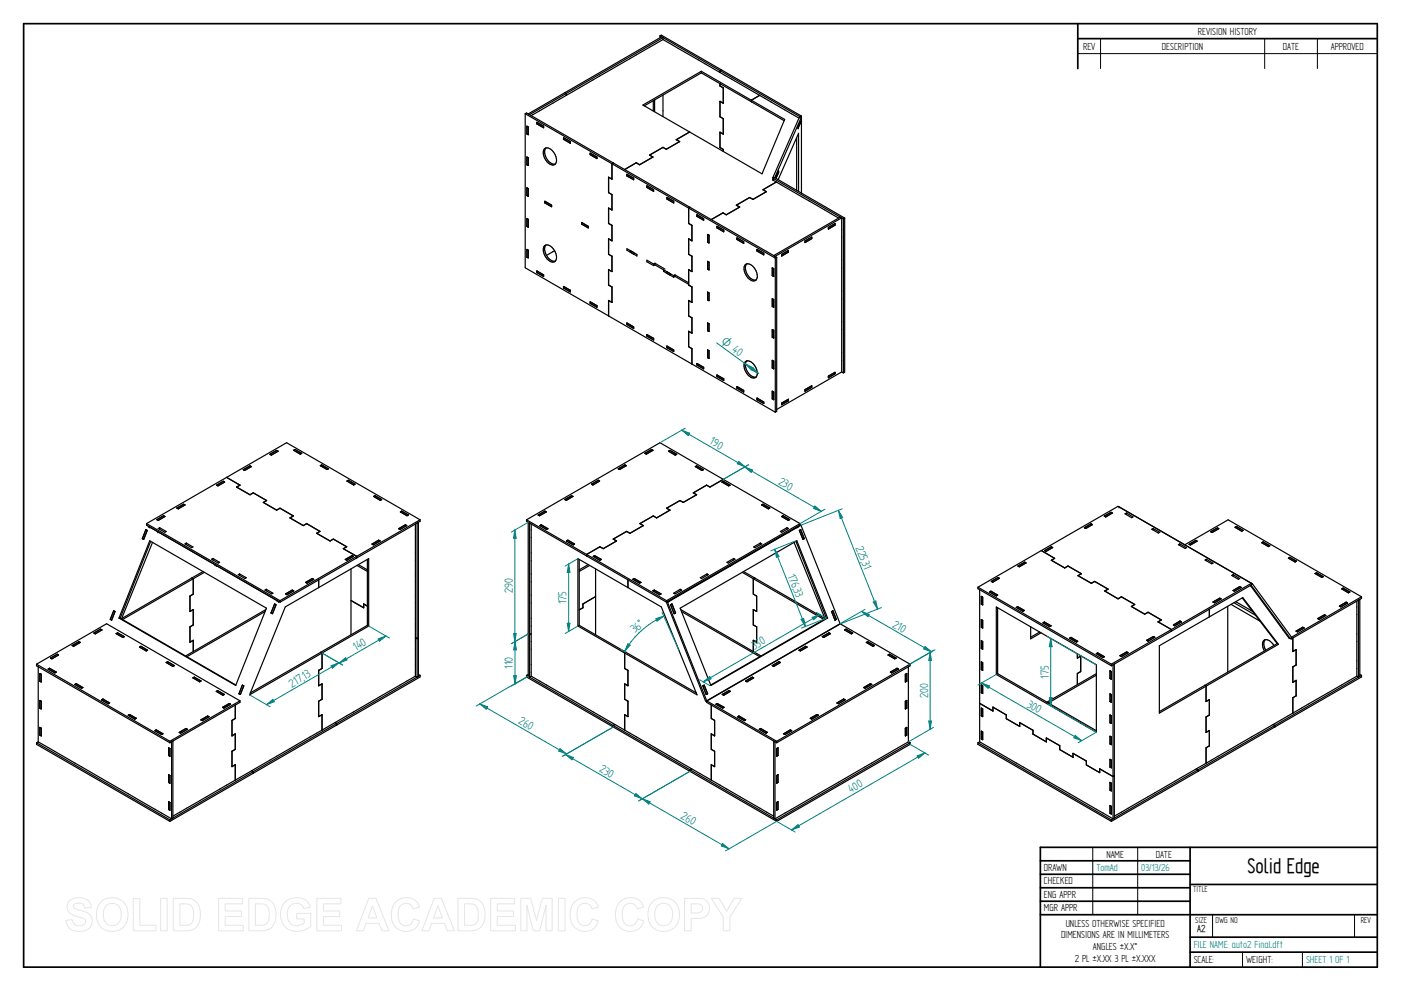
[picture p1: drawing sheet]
<svg xmlns="http://www.w3.org/2000/svg" width="594mm" height="420mm" viewBox="0 0 594 420" stroke-linecap="round" stroke-linejoin="round" font-family="sans-serif">
<g fill="none" stroke="#000" stroke-width=".72">
<path d="M10 10h574v400h-574zM457 10v19.1M457 16.4h127M504.6 359.2v50.8M584 359.2h-142.9v50.8M441.1 365h63.5M441.1 370.7h63.5M441.1 376.4h63.5M504.6 375h79.4M441.1 382.1h63.5M441.1 387.8h142.9M504.6 397.3h79.4"/>
<path d="M504.6 403.7h79.4"/>
</g>
<path d="M466.7 16.4v12.7M536.3 16.4v12.7M558.6 16.4v12.7M457 22.7h127M463.4 359.2v28.6M482.4 359.2v28.6M514.2 387.9v9.4M574.4 387.9v9.4M526.9 403.7v6.3M552.3 403.7v6.3" fill="none" stroke="#000" stroke-width=".42"/>
<g fill="none" stroke="#000" stroke-width=".51">
<path d="M279.9 15.2l.5-.3 59.4 34.3M279.9 15.2l59.4 34.3 .5-.3M279.9 15.2v.8M281.1 16v.8M281.1 16l-41 23.6M281.1 16l-.6-.4-40.9 23.7M281.1 16.8l41 23.6M281.1 16.8l-55.9 32.2M239.6 39.3l.5 .3M239.6 39.3l-15.6 9 .5 .3 15.6-9M240.1 39.6v.8M297.4 30.2v.7"/>
<path d="M297.4 30.9l35.1 20.3M297.4 30.9l-24.2 14M297.4 30.2l21.2 12.3M297.4 30.2l-24.8 14.3 50.5 29.2 9.6-23.1-14.1-8.1M305.3 35.5v.9l1.4 .9v6.5l-1.4-.8v6.5l1.4 .8v6.6l-1.4-.9v6.6l1.4 .8v.8M305.9 29.6l-.6 .3v.8M222.7 48.2l.6-.3 106 61.2M222.7 48.2l106.1 61.2M222.7 48.2v65.3l106.1 61.3M223.4 53.5l.6 .3v3.3l-.6-.3zM227.7 51.9l2.8 1.6v.6l-2.8-1.6zM239 58.4l2.8 1.6v.7l-2.8-1.6z"/>
<path d="M277 42.6v4.5M277.6 42.3v5.1M281.1 40.3v9.1M292.4 56l-5.6 3.2 1.4 .8-5.7 3.3-1.4-.8-5.6 3.2 1.4 .9-5.7 3.3-1.4-.9-4.9 2.9M318.6 42.5v.6M322.1 40.4l16.7 9.7M322.1 40.4l-3.5 2.1M337.8 58.3v22.4M339.4 51.4l-1 2.9 1-2.2v-.7l-1 2.3v.7l1-2.4M339.8 49.2v.4M339.8 49.6v32.3M339.8 49.6l-11.3 25.7"/>
<path d="M339.8 49.6l-.8-.1-11.3 25.8M223.4 66.6l.6 .3v3.2l-.6-.2zM223.4 79.6l.6 .4v3.2l-.6-.3zM231 63a3.2 3.2 0 0 1 4.1 2 3.7 3.7 0 0 1 .1 4.8 4.4 4.4 0 0 1-4.7-4v-2zM231.5 62.7a4.9 4.9 0 0 0 4 6.9M250.3 64.9l2.8 1.7v.6l-2.8-1.6zM260 69.1l-.5 .3v6.5l-1.4-.8v6.6l1.4 .8v6.5l-1.4-.8v6.5l1.4 .8v6.6l-1.4-.8v6.5l1.4 .8v6.5l-1.4-.8v6.6l1.4 .8v6.5l-1.4-.8v6.5M265.8 73.9l2.9 1.7v.6l-2.9-1.6zM274.3 78.8l2.8 1.6v.7l-2.8-1.6zM327.7 76.1v.2l1.5 .9M327.7 75.3l.7 .1M327.7 75.3v1"/>
<path d="M327.9 75.6l29.7 17.2M327.9 75.6v.9M328.5 75.3l29.7 17.2M328.5 75.3l-.6 .3M329.2 77.2l-5.7 3.2 1.4 .9-5.6 3.2-1.4-.8-5.7 3.3 1.4 .8-5.6 3.3-1.4-.8-5 2.8M329.2 77.2l26.4 15.3M330 76.2l8.6-19.7v24.7M330.2 72.5v.7l-1.1 2.2v-.7zM223.4 92.7l.6 .3v3.3l-.6-.3zM231 85.3l2.9 1.7v.6l-2.9-1.6zM246.6 94.3l2.8 1.7v.6l-2.8-1.6zM282.8 83.7l2.9 1.6v.7l-2.9-1.6z"/>
<path d="M292.6 87.9l-.6 .3v6.5l1.4 .8v6.6l-1.4-.8v6.5l1.4 .8v6.5l-1.4-.8v6.6l1.4 .8v6.5l-1.4-.8v6.5l1.4 .8v6.6l-1.4-.8v6.5l1.4 .8v6.5M295.5 91.1l2.9 1.6v.6l-2.9-1.6zM300.1 99.4l.5 .3v3.3l-.5-.3zM304 96l2.9 1.6v.7l-2.9-1.7zM351.3 96.4l2.8-1.6v.7l-2.8 1.6zM356.9 92.4v65.3M357.6 92.8v65.3M358.2 92.5v65.3l-.6 .3M358.2 92.5l-.6 .3M223.4 105.7l.6 .4v3.2l-.6-.3zM227.7 114.9l2.8 1.6v.7l-2.8-1.6zM231 104.1a3.9 3.9 0 0 1 4.7 3.5 2.11 2.11 0 0 1 .2 2.4 2.11 2.11 0 0 1-2.2 1 5.6 5.6 0 0 1-3-6.5z"/>
<path d="M231.5 103.9l-.6 1.5 .8 2.9M231.7 108.3l1.6 1.8 1.1 .6h1.1M235.2 106.3l-3.5 2M265.8 105.5l4.3 2.4v.6l-4.3-2.4zM267.2 106.3v.6M268.7 107.1v.6l.5-.3M277.1 112v.6M277.1 112l-2.8-1.7v.7l2.8 1.6M277.7 111.6v.7M277.7 111.6l-.6 .4M277.7 112.3l-.6 .3M277.7 112.3l3.7 2.1"/>
<path d="M277.7 111.6l4.3 2.5M281.4 114.4l2.8 1.6v.7M281.4 115.1l4.3 2.4M281.4 114.4v.7M282 114.7l-.6 .4M282.8 115.9v-.7l2.9 1.7M285.7 116.9v.6M286.2 116.5v.7M286.2 116.5l-.5 .4M286.2 117.2l-.5 .3M286.2 117.2l5.8 3.3M286.2 116.5l5.8 3.4"/>
<path d="M300.1 110.8l.5 .4v3.2l-.5-.3zM312.5 100.9l2.8 1.6v.7l-2.8-1.7zM316.1 112.1a3.2 3.2 0 0 1 4.1 2 3.7 3.7 0 0 1 .1 4.9 4.4 4.4 0 0 1-4.7-4v-2zM316.6 111.9a4.9 4.9 0 0 0 4 6.8M321 105.7l2.8 1.7v.6l-2.8-1.6zM327.5 113.6l.6 .3v3.3l-.6-.3zM328.1 108.4l28.3-16.4 .5 .4-28.3 16.3zM328.8 109.4v65.4M329.3 109.1v65.3l-.5 .4M329.3 109.1l-.5 .3M331.5 107.9l2.8-1.6v.6l-2.8 1.6zM341.4 102.2l2.8-1.7v.7l-2.8 1.6z"/>
<path d="M239 121.5l2.8 1.6v.6l-2.8-1.6zM250.3 128l2.8 1.6v.7l-2.8-1.7zM265.8 136.9l2.9 1.7v.6l-2.9-1.6zM300.1 123.9l.5 .3v3.3l-.5-.3zM300.1 136.9l.5 .4v3.2l-.5-.3zM327.5 126.7l.6 .3v3.3l-.6-.4zM327.5 139.7l.6 .3v3.3l-.6-.3zM274.3 141.9l2.8 1.6v.6l-2.8-1.6zM282.8 146.7l2.9 1.7v.6l-2.9-1.6zM295.5 154.1l2.9 1.6v.7l-2.9-1.7zM300.1 148.4l.5 .3v3.3l-.5-.4zM304 159l2.9 1.6v.7l-2.9-1.7z"/>
<path d="M316.1 153.3a3.2 3.2 0 0 1 4.1 2 3.7 3.7 0 0 1 .1 4.8 4.4 4.4 0 0 1-4.7-4v-1.9zM316.6 153a4.9 4.9 0 0 0 4 6.9M327.5 152.8l.6 .3v3.3l-.6-.4zM351.3 159.5l2.8-1.6v.6l-2.8 1.6zM356.9 157.7l.7 .4M356.9 157.7l-27.6 15.9M312.5 163.9l2.8 1.6v.7l-2.8-1.7zM321 168.8l2.8 1.6v.7l-2.8-1.6zM327.5 165.9l.6 .3v3.3l-.6-.4zM331.5 170.9l2.8-1.6v.6l-2.8 1.7zM341.4 165.2l2.8-1.6v.6l-2.8 1.7zM103.2 199.1l2.8-1.6 .5 .3-2.8 1.7z"/>
<path d="M114.5 192.6l2.8-1.6 .6 .3-2.8 1.7zM124.5 190.9l.6-.3 2.8 1.6-.6 .3zM135.8 197.4l.6-.3 2.8 1.7-.5 .3zM262.2 198.8l2.8-1.7 .6 .3-2.9 1.7zM273.5 192.2l2.8-1.6 .6 .3-2.8 1.6zM283.5 191.3l.6-.3 2.8 1.6-.6 .4zM294.8 197.8l.6-.3 2.8 1.6-.5 .4zM75 215.4l2.8-1.6 .6 .3-2.8 1.6zM91.9 205.7l2.8-1.7 .5 .4-2.8 1.6zM96.1 202.4l-34 19.6M96.1 202.4l25.4-14.7 56.6 32.7M96.1 202.4l5.7 3.3-1.5 .8 5.7 3.3 1.4-.8 5.7 3.2-1.4 .8 5.6 3.3 1.4-.8 5.7 3.2-1.4 .9 5.6 3.2 1.4-.8 5.7 3.3-1.4 .8 5.6 3.3 1.4-.8 5.7 3.2-1.4 .8 5.7 3.3"/>
<path d="M147.1 204l.6-.4 2.8 1.7-.5 .3zM158.4 210.5l.6-.3 2.8 1.6-.5 .3zM169.8 217l.5-.3 2.9 1.7-.6 .3zM228.2 218.4l2.8-1.7 .6 .3-2.8 1.7zM239.6 211.8l2.8-1.6 .5 .3-2.8 1.6zM250.9 205.3l2.8-1.7 .5 .4-2.8 1.6zM306.1 204.4l.6-.4 2.8 1.7-.5 .3zM306.7 203.2l-5.6 3.3-1.5-.8-5.6 3.3 1.4 .8-5.7 3.2-1.4-.8-5.6 3.3 1.4 .8-5.7 3.3-1.4-.9-5.7 3.3 1.5 .8-5.7 3.3-1.4-.8-5.7 3.3 1.4 .8-5.6 3.2-1.4-.8-5.7 3.3v.6M323 214.1l.5-.3 2.9 1.6-.6 .3zM331.5 219l.5-.3 2.9 1.6-.6 .3zM468.3 218.8l2.8-1.6 .6 .3-2.8 1.7zM474.5 214.9l56.6 32.6"/>
<path d="M477 217.8l.6-.3 2.8 1.7-.5 .3zM477.6 217.5v.7M60.4 228.4h.2M61.9 224.5l.5 .4-1.5 3.8-.5-.3zM62.1 224.7l-.3-.1 .6 .4-1.4 3.6-.6-.3M62.1 222l56.6 32.7M62.1 222v.7l56.6 32.6M63.5 229.3l49.5 28.6-13.1 32.7-49.4-28.6zM63.9 229.5l-12.9 32.6M64.7 230l-13.2 32.4M66.5 220.3l2.9-1.6 .5 .3-2.8 1.6zM67.1 224.1l.6-.4 2.8 1.6-.6 .4z"/>
<path d="M67.7 223.7v.7M78.4 230.6l.6-.3 2.8 1.6-.6 .3zM79 230.3v.6M89.7 237.1l.6-.3 2.8 1.6-.5 .4zM90.3 236.8v.6M146.4 237.2l2.9-1.6 .6 .3-2.9 1.6zM151.3 235.9v.7M151.3 235.9l-32.6 18.8M151.3 236.6l-32.6 18.7M151.4 239.7l4.4 2.6M152 239.4l3.8 2.2M155.8 237.2v27.9"/>
<path d="M157.8 230.7l2.8-1.7 .6 .4-2.9 1.6zM169.1 224.2l2.8-1.7 .6 .3-2.9 1.7zM176.1 222.2v64.5M176.9 221.8l.5-.4v65.4l-.5 .3zM178.1 220.4l-26.8 15.5M178.1 220.4v.6l-26.8 15.6M223.3 220.4v.6l59.4 34.3M223.3 220.4l56.6-32.7 59.4 34.3M223.3 220.4l59.4 34.3M224 221.4l.5 .4v65.3l-.5-.3zM225.2 222.2v64.5M228.9 222.8l.6-.3 2.8 1.7-.5 .3z"/>
<path d="M240.2 229.4l.6-.4 2.8 1.7-.5 .3zM245.1 236.9l35.3 20.4 15.2 37.3-50.5-29.2zM245.6 237.2v27.9M249.4 239.4l-3.8 2.2M250 239.7l-4.4 2.6M251.6 235.9l.5-.3 2.9 1.6-.6 .3zM308.3 238.4l2.8-1.6 .6 .3-2.9 1.7zM311.1 236.8v.6M319.6 231.9l2.8-1.6 .6 .3-2.8 1.6zM322.4 230.3v.6M330.9 225.3l2.8-1.6 .6 .4-2.8 1.6zM333.7 223.7v.7"/>
<path d="M336.7 230l13.2 32.4M337.5 229.5l12.9 32.6M339 224.9l.5-.4 1.5 3.9-.5 .3zM339.3 222l-56.6 32.7M339.3 222v.7l-56.6 32.6M339.3 224.7l.2-.1-.5 .4 1.4 3.6 .6-.3M339.6 222.7l-57 32.7M339.6 222.7l16.7 41.8-56.6 32.7M339.6 222.7l-56.5 32.7M340.8 228.4h.2M431.7 240l2.8-1.7 .6 .4-2.9 1.6zM441.6 233.4l5.6 3.3-1.4 .8 5.7 3.3 1.4-.8 5.6 3.2-1.4 .9 5.7 3.2 1.4-.8 5.7 3.3-1.4 .8 5.6 3.3 1.4-.9 5.7 3.3-1.4 .8 5.6 3.3 1.4-.8 5.7 3.2-1.4 .9 5.6 3.2"/>
<path d="M441.6 233.4l-26.9 15.6M441.6 233.4l32.5-18.7 56.5 32.6M443 233.4l2.8-1.6 .6 .4-2.8 1.6zM459.8 223.7l2.9-1.6 .5 .3-2.8 1.7zM488.4 224.4l.5-.3 2.9 1.6-.6 .3zM488.9 224.1v.6M499.7 230.9l.5-.3 2.9 1.6-.6 .3zM500.2 230.6v.6M502.4 231l18.4-10.6 56.5 32.6M504.2 230.8l2.9-1.7 .5 .3-2.8 1.7zM511 237.4l.5-.3 2.9 1.7-.6 .3zM511.5 237.1v.7"/>
<path d="M513.4 225.4l2.8-1.6 .6 .4-2.8 1.6zM523.7 223.6l.6-.4 2.8 1.7-.6 .3zM535 230.1l.6-.3 2.8 1.6-.5 .3zM546.3 236.6l.6-.3 2.8 1.6-.5 .4zM48.2 259l.6 .3-1.5 3.6-.5-.3zM81.4 245l.6 .4v6.5l-1.4 .8v6.5l1.4-.8v6.6l-1.4 .8v6.5l1.4-.8v4.7M81.4 245l-29.8 17.3M86.1 242.3l-4.7 2.7M86.6 242.7l-34.7 20M101 243.6l.6-.3 2.8 1.6-.5 .4zM101.6 243.3v.7M112.3 250.2l.6-.3 2.8 1.6-.5 .3z"/>
<path d="M112.4 259.3l-33.2 19.1M112.7 258.4l-34 19.7M112.9 249.9v.6M114.9 259.9h.3M116.4 256.2l.6 .3M116.4 256.2l-1.4 3.6 .6 .3M116.4 256.2h.3M116.5 256.1l.5 .3-1.5 3.8-.6-.3zM118.7 254.7v.6M121.1 251.8l2.8-1.6 .6 .3-2.8 1.6zM129.6 246.9l2.9-1.6 .5 .3-2.8 1.6zM135.1 245.9v3.2"/>
<path d="M148.8 254.6l5.4 3.1v-1.6l1.6 .9M148.8 241.2v27.9M252.6 241.2v27.9M252.6 252.9l-5.4 3.2v1.6l-1.6 .9M266.3 245.9v3.2M268.4 245.6l.5-.3 2.9 1.6-.6 .3zM276.9 250.5l.5-.3 2.9 1.6-.6 .3zM282.6 255.4l16.6 41.9 .5-.1M282.7 254.7v.6M283.1 255.4h-.5M283.1 255.4l16.6 41.8M284.3 256.4l.6-.3 1.5 3.7-.5 .4z"/>
<path d="M284.7 256.2h.3M284.9 256.1l1.6 3.8h-.3M285 256.2l-.6 .3M285.7 251.5l2.8-1.6 .5 .3-2.8 1.6zM288.4 257.9l49.5-28.6 13 32.7-49.5 28.6zM288.5 249.9v.6M288.7 258.4l34 19.7M289 259.3l33.1 19.1M297 244.9l2.8-1.6 .5 .3-2.8 1.7zM299.8 243.3v.7M314.7 242.7l34.8 20M315.3 242.3l34.5 20"/>
<path d="M320 245l-.6 .4v6.5l1.4 .8v6.5l-1.4-.8v6.6l1.4 .8v6.5l-1.4-.8v4.7M352.6 259.3l.6-.3 1.4 3.6-.5 .3zM414.7 249v.6l56.5 32.7M414.7 249l56.5 32.6M415.4 250v64.5M416.1 252.9l.6 .3v3.3l-.6-.3zM419.6 251l.6-.3 2.8 1.6-.5 .3zM420.4 246.5l2.8-1.6 .6 .3-2.9 1.6zM422.5 257.3l42.4 24.6v28.5l-42.4-24.4zM423 257.7v27.9M430.9 257.5l.6-.3 2.8 1.6-.5 .4zM512.8 258.3v3.2"/>
<path d="M514.4 255.2l2.8-1.6 .6 .3-2.8 1.7zM520.6 257v27.9M522 256.2l12.3 7.2M522.3 244l.6-.4 2.8 1.7-.6 .3zM522.9 250.4l2.8-1.7 .6 .3-2.9 1.7zM522.9 243.6v.7M523.2 255.5l9.1 5.3M524 255.1l7.1 4.1M526.7 253.5l14.9 19.4M530.2 248.2l1.8 2.4M530.5 248.1l.1 .1M530.6 248.2l16.6 22.6"/>
<path d="M530.6 247.3l-33.9 19.6M530.6 247.3v.7l-33.9 19.6M530.7 258.7l-.2 .1M531.1 247.5l-.5 .7M531.1 247.5l16.6 22.7-.5 .6M531.9 250.5l14.8 20.1M557.7 243.2l.5-.4 2.9 1.7-.6 .3zM568 257l2.8-1.7 .6 .4-2.8 1.6zM569 249.7l.5-.4 2.9 1.7-.6 .3zM575.3 254.8v31.9M576.1 254.4l.5-.3v32.7l-.5 .3zM577.3 253v.7l-29.7 17.1"/>
<path d="M577.3 253l-29.6 17.2M21.4 279l2.9-1.6 .5 .3-2.8 1.6zM30.6 273.7l2.8-1.6 .6 .3-2.8 1.6zM39.8 268.4l2.8-1.7 .6 .4-2.8 1.6zM49.3 268.6l.6-.3 2.8 1.6-.6 .4zM50.5 262l.5 .1M51 262.1l49 28.3M59.2 274.4l.6-.4 2.8 1.7-.6 .3zM136 276.6l.6 .3M136.6 276.9v6.5l-1.5 .8v6.5l1.5-.8v6.6l-1.5 .8v6.5l1.5-.8v6.5M155.8 265.1l-49.6 28.7M155.8 265.1l.5 .3"/>
<path d="M156.3 265.4l-19.7 11.5M156.3 265.4v-28.5l-35.3 20.4-15.2 37.3 30.8-17.7M176.1 270.3l.8 .5 .5-.4M225.2 268.7l-.7 .4-.5-.3M245.6 265.1l49.6 28.7M245.6 265.1l-.5 .3M265.4 276.6l-.5 .3v6.5l1.4 .8v6.5l-1.4-.8v6.6l1.4 .8v6.5l-1.4-.8v6.5M338.8 275.7l2.8-1.7 .6 .4-2.8 1.6zM348.7 269.9l2.8-1.6 .6 .3-2.8 1.7zM350.4 262.1l-49 28.3M350.9 262l-.5 .1M358.2 267.1l.6-.4 2.8 1.7-.6 .3z"/>
<path d="M367.4 272.4l.6-.3 2.8 1.6-.6 .3zM376.6 277.7l.5-.3 2.9 1.6-.6 .3zM416.1 262.7l.6 .3v3.3l-.6-.4zM416.1 271.7l.6 .3v3.3l-.6-.4zM437 265.8v5l4.4-2.5M440.9 268l-3.9 2.2M442.3 264.1l.5-.4 2.9 1.6-.6 .4zM453.6 270.6l.5-.3 2.9 1.6-.6 .3zM456.9 277.2v1.8l1.4-.8v6.5l-1.4 .8v4.8M464.9 277.1l.5-.3 2.9 1.6-.6 .4zM474.9 278l2.9-1.6 .5 .3-2.8 1.6zM486.2 271.5l2.9-1.6 .6 .3-2.9 1.6z"/>
<path d="M496.7 267.6l-25.5 14.7M496.7 266.9l-25.5 14.7M496.7 266.9v.7M497.6 265l2.8-1.7 .6 .4-2.9 1.6zM512.8 261.5l14.2-8.1 15.1 19.8M512.8 261.5l-21.2 12.3v28.5l19.8-11.4M536.4 271.2l-.4 1-.1 1.3 .8 2.2M540.2 273.7a3.2 3.2 0 0 0-4.4-2l-.4 .9v1.3l.7 2.1M541.6 272.9l-30.7 17.7M541.6 272.9l.5 .3M542.1 273.2l-30.7 17.7M546.5 270.4l.7 .4"/>
<path d="M547.3 270.7l.3 .1M547.6 270.3v.5M548.2 270.5v5.7l1.4-.8v6.5l-1.4 .8v6.6l1.4-.8v6.5l-1.4 .8v6.5M549.6 267.6l2.8-1.7 .6 .4-2.8 1.6zM558.8 262.3l2.8-1.7 .6 .3-2.8 1.7zM15.5 281.6l56.5 32.7M15.5 281.6l29.7-17.1 56.6 32.6M15.5 281.6v.7l56.5 32.6M16.2 282.7v31.8M16.9 285.5l.6 .4v3.2l-.6-.3zM16.9 297l.6 .3v3.3l-.6-.4zM20.4 283.7l.6-.4 2.8 1.6-.5 .4z"/>
<path d="M31.7 290.2l.6-.3 2.8 1.6-.5 .3zM43 296.7l.6-.3 2.9 1.6-.6 .4zM70.5 280.9l.6-.4 2.8 1.7-.6 .3zM81.8 287.4l.6-.3 2.8 1.6-.5 .4zM91.7 293.1l.6-.3 2.8 1.6-.6 .4zM94.4 299.9l2.8-1.6 .6 .3-2.9 1.6zM99.8 298.9v5.7l-1.4 .8v6.6l1.4-.8v6.5l-1.4 .8v6.5l1.4-.8v6.6M101.8 297.1l-29.8 17.2M101.8 297.1v.7l-29.8 17.1M102.8 290.5l.6 .3-1.5 3.6-.6-.3zM176.1 286.7l-39.5 22.8M176.1 286.7l.8 .4"/>
<path d="M177.4 286l.7 .3M178.1 286.3l-35.4 20.4M178.1 286.3v.7l-35.4 20.4M223.3 286.3l106 61.3M223.3 286.3v.7l106 61.2M224 286l-.7 .3M225.2 286.7l39.7 22.8M225.2 286.7l-.7 .4M298 290.8l.6-.3 1.5 3.6-.6 .3zM299.6 297.1v.7l29.7 17.1M299.6 297.1l29.7 17.2M301.6 298.9v5.7l1.4 .8v6.6l-1.4-.8v6.5l1.4 .8v6.5l-1.4-.8v6.6"/>
<path d="M303.6 298.6l.6-.3 2.8 1.6-.6 .3zM306.3 294.4l2.8-1.6 .6 .3-2.8 1.7zM316.2 288.7l2.8-1.6 .6 .3-2.8 1.7zM327.5 282.2l2.8-1.7 .6 .4-2.8 1.6zM354.9 298l2.9-1.6 .5 .3-2.8 1.7zM366.3 291.5l2.8-1.6 .5 .3-2.8 1.6zM377.6 284.9l2.8-1.6 .6 .4-2.9 1.6zM383.9 285.9l.6-.4v3.3l-.6 .3zM383.9 297.3l.6-.3v3.2l-.6 .4zM385.2 282.7v31.8M385.9 281.6v.7l-56.6 32.6M385.9 281.6l-29.7-17.1-56.6 32.6"/>
<path d="M385.9 281.6l-56.6 32.7M415.4 298.2l5.6 3.3v-1.7l5.7 3.3v1.6l5.7 3.3v-1.6l5.6 3.2v1.6l5.7 3.3v-1.6l5.7 3.2v1.7l5.6 3.3v-1.7l5.7 3.3v1.6M416.1 290.4l.6 .3v3.3l-.6-.3zM416.1 280.6l.6 .4v3.2l-.6-.3zM423 285.6l-.5 .4M423 285.6l41.9 24.2M464.9 285.6l-20.9 12.1 .5 .3 20.4-11.7M470.7 284.4l.5 .3v3.3l-.5-.3zM470.7 294.2l.5 .3v3.3l-.5-.4zM471.2 281.6v.7M472 281.9l.5-.4v65.3l-.5 .4zM510.9 290.6l.5 .3"/>
<path d="M510.9 290.6l-19.3 11.1M511.4 290.9v6.5l1.4-.8v6.5l-1.4 .9v6.5l1.4-.8v6.5l-1.4 .8v6.6M575.3 286.7l-27.1 15.6M575.3 286.7l.8 .4M576.6 286l.7 .3M577.3 286.3v.7l-36.8 21.2M577.3 286.3l-36.8 21.3M15.5 314.9v.7l56.5 32.6M15.5 314.9l56.5 32.7M16.2 314.5l56.6 32.7M16.2 314.5l-.7 .4M16.9 308.4l.6 .3v3.3l-.6-.3z"/>
<path d="M54.4 303.2l.5-.3 2.9 1.6-.6 .4zM65.7 309.8l.5-.3 2.9 1.6-.6 .3zM71.5 317l.5 .4v3.2l-.5-.3zM72 314.3v.6M72.8 314.5l.5-.3v32.6l-.5 .4zM76 310.5l2.9-1.6 .5 .3-2.8 1.7zM85.2 305.2l2.8-1.6 .6 .3-2.8 1.6zM136.6 309.5l-63.3 36.5M142.1 306.4l.6 .3M142.7 306.7v.7M142.7 306.7l-35.3 20.5M142.7 307.4l-70.7 40.8"/>
<path d="M260.8 307.2l-.8 .4v.6M264.9 309.5l63.2 36.5M312.8 303.9l.5-.3 2.9 1.6-.6 .3zM322 309.2l.5-.3 2.9 1.6-.6 .4zM328.1 314.2l.5 .3v32.7l-.5-.4zM329.3 314.3v.6M329.3 317.4l.6-.4v3.3l-.6 .3zM332.3 311.1l2.8-1.6 .6 .3-2.8 1.6zM343.6 304.5l2.8-1.6 .6 .3-2.8 1.7zM383.9 308.7l.6-.3v3.3l-.6 .3zM385.2 314.5l-56.6 32.7M385.2 314.5l.7 .4"/>
<path d="M385.9 314.9v.7l-56.6 32.6M385.9 314.9l-56.6 32.7M414.7 314.9l56.5 32.7M414.7 314.9v.7l56.5 32.6M415.4 314.5l-.7 .4M415.4 314.5l56.6 32.7M416.1 300.2l.6 .4v3.2l-.6-.3zM416.1 310l.6 .3v3.3l-.6-.3zM470.7 303.1l.5 .4v3.2l-.5-.2zM470.7 312.2l.5 .3v3.2l-.5-.3zM539.9 307.2l.6 .4M540.5 308.2l-32.5 18.8"/>
<path d="M540.5 307.6l-32.5 18.7M540.5 307.6v.6M548.2 302.3l-75.7 43.7M71.5 328.5l.5 .3v3.3l-.5-.4zM71.5 339.9l.5 .3v3.3l-.5-.3zM106.7 326.8l.7 .4M107.4 327.2v.6M107.4 327.2l-35.4 20.4M293.3 326l-.7 .3v.7M329.3 328.8l.6-.3v3.2l-.6 .4zM460.7 322.7v1.6l5.6 3.3v-1.6l5.7 3.2 .5-.3M470.7 331.7l.5 .4v3.2l-.5-.3z"/>
<path d="M470.7 321.9l.5 .4v3.2l-.5-.3zM507.3 326l.7 .3M508 326.3v.7M508 326.3l-36.8 21.3M508 327l-36.8 21.2M72 347.6v.6M329.3 340.2l.6-.3v3.3l-.6 .3zM329.3 347.6v.6M470.7 341.5l.5 .4v3.2l-.5-.3zM471.2 347.6v.6"/>
</g>
<g fill="#000">
<circle cx="338.4" cy="54.3" r=".25"/>
<circle cx="339.3" cy="49.5" r=".25"/>
<circle cx="339.4" cy="52" r=".25"/>
<circle cx="474.5" cy="214.9" r=".25"/>
<circle cx="62.9" cy="223.1" r=".25"/>
<circle cx="63.5" cy="223.4" r=".25"/>
<circle cx="66.9" cy="225.5" r=".25"/>
<circle cx="91.1" cy="239.4" r=".25"/>
<circle cx="91.7" cy="239.7" r=".25"/>
<circle cx="309.7" cy="239.7" r=".25"/>
<circle cx="310.3" cy="239.4" r=".25"/>
<circle cx="334.5" cy="225.5" r=".25"/>
<circle cx="337.9" cy="223.4" r=".25"/>
<circle cx="338.4" cy="223.1" r=".25"/>
<circle cx="117.6" cy="254.6" r=".25"/>
<circle cx="118.1" cy="255" r=".25"/>
<circle cx="283.3" cy="255" r=".25"/>
<circle cx="283.8" cy="254.6" r=".25"/>
</g>
<path d="M260 308.2l-21.7 12.6M269.6 336.4l2.8 2.3-3.4-1.3zM292.6 327l-21.8 12.6" fill="none" stroke="#008080" stroke-width=".42"/>
<path d="M269.6 336.4l2.8 2.3-3.4-1.3z" fill="#008080"/>
<path d="M239.8 319.9l3.4 1.2-.6 1.1z" fill="none" stroke="#008080" stroke-width=".42"/>
<path d="M239.8 319.9l3.4 1.2-.6 1.1z" fill="#008080"/>
<path d="M203.4 298.4l3.4 1.3-.6 1zM223.3 287l-21.4 12.3M239.8 319.9l32.6 18.8M260 308.2l-21.3 12.3" fill="none" stroke="#008080" stroke-width=".42"/>
<path d="M203.4 298.4l3.4 1.3-.6 1z" fill="#008080"/>
<path d="M237.5 317.4l2.7 2.3-3.3-1.3z" fill="none" stroke="#008080" stroke-width=".42"/>
<path d="M237.5 317.4l2.7 2.3-3.3-1.3z" fill="#008080"/>
<path d="M203.4 298.4l36.8 21.3M292.6 327l-21.7 12.6M306.4 357.6l2.8 2.3-3.3-1.3zM329.3 348.2l-21.7 12.6" fill="none" stroke="#008080" stroke-width=".42"/>
<path d="M306.4 357.6l2.8 2.3-3.3-1.3z" fill="#008080"/>
<path d="M272.4 338.7l3.3 1.2-.6 1z" fill="none" stroke="#008080" stroke-width=".42"/>
<path d="M272.4 338.7l3.3 1.2-.6 1z" fill="#008080"/>
<path d="M385.9 315.6l7.8 4.5M272.4 338.7l36.8 21.2M388.9 320.5l3.3-1.3-2.7 2.3zM329.3 348.2l7.9 4.6" fill="none" stroke="#008080" stroke-width=".42"/>
<path d="M388.9 320.5l3.3-1.3-2.7 2.3z" fill="#008080"/>
<path d="M335.7 351.9l2.7-2.3 .6 1z" fill="none" stroke="#008080" stroke-width=".42"/>
<path d="M335.7 351.9l2.7-2.3 .6 1z" fill="#008080"/>
<path d="M218.4 272l.6 3.5h-1.2zM224 268.8l-7.1 4.1M224 286.8l-7.1 4.1M392.2 319.2l-56.5 32.7" fill="none" stroke="#008080" stroke-width=".42"/>
<path d="M218.4 272l.6 3.5h-1.2z" fill="#008080"/>
<path d="M217.8 286.5h1.2l-.6 3.5z" fill="none" stroke="#008080" stroke-width=".42"/>
<path d="M217.8 286.5h1.2l-.6 3.5z" fill="#008080"/>
<path d="M218.3 224.7l.6 3.5h-1.1zM224 221.4l-7.2 4.2M218.4 272v18M224 268.8l-7.2 4.1" fill="none" stroke="#008080" stroke-width=".42"/>
<path d="M218.3 224.7l.6 3.5h-1.1z" fill="#008080"/>
<path d="M217.8 268.6h1.1l-.6 3.5z" fill="none" stroke="#008080" stroke-width=".42"/>
<path d="M217.8 268.6h1.1l-.6 3.5z" fill="#008080"/>
<path d="M290.6 181.5l-10.7 6.2M313.2 195.6l2.8 2.3-3.4-1.3zM317.5 197l-10.8 6.2M218.3 224.7v47.4" fill="none" stroke="#008080" stroke-width=".42"/>
<path d="M313.2 195.6l2.8 2.3-3.4-1.3z" fill="#008080"/>
<path d="M289.1 182.4l3.3 1.2-.6 1.1z" fill="none" stroke="#008080" stroke-width=".42"/>
<path d="M289.1 182.4l3.3 1.2-.6 1.1z" fill="#008080"/>
<path d="M289.1 182.4l26.9 15.5M317.3 197.1l-10.6 6.1M345.6 214.5l2.7 2.3-3.3-1.2zM349.8 215.9l-10.5 6.1" fill="none" stroke="#008080" stroke-width=".42"/>
<path d="M345.6 214.5l2.7 2.3-3.3-1.2z" fill="#008080"/>
<path d="M315.8 198l3.3 1.3-.6 1z" fill="none" stroke="#008080" stroke-width=".42"/>
<path d="M315.8 198l3.3 1.3-.6 1z" fill="#008080"/>
<path d="M315.8 198l32.5 18.8M366.8 258.4l-10.6 6.1M392.3 274.1l2.7 2.3-3.3-1.3zM396.5 275.5l-10.6 6.1" fill="none" stroke="#008080" stroke-width=".42"/>
<path d="M392.3 274.1l2.7 2.3-3.3-1.3z" fill="#008080"/>
<path d="M365.3 259.2l3.3 1.3-.6 1z" fill="none" stroke="#008080" stroke-width=".42"/>
<path d="M365.3 259.2l3.3 1.3-.6 1z" fill="#008080"/>
<path d="M241.1 239.1l.6 3.6h-1.2zM245.1 236.9l-5.5 3.1M365.3 259.2l29.7 17.2M245.1 265.4l-5.5 3.2" fill="none" stroke="#008080" stroke-width=".42"/>
<path d="M241.1 239.1l.6 3.6h-1.2z" fill="#008080"/>
<path d="M240.5 264.2h1.2l-.6 3.5z" fill="none" stroke="#008080" stroke-width=".42"/>
<path d="M240.5 264.2h1.2l-.6 3.5z" fill="#008080"/>
<path d="M241.1 239.1v28.6M328.5 232.9l1.8 3-1 .4zM337.4 229.3l-10.5 4.2M350.4 262.1l-10.5 4.2" fill="none" stroke="#008080" stroke-width=".42"/>
<path d="M328.5 232.9l1.8 3-1 .4z" fill="#008080"/>
<path d="M339.7 262.6l1.1-.4 .7 3.4z" fill="none" stroke="#008080" stroke-width=".42"/>
<path d="M339.7 262.6l1.1-.4 .7 3.4z" fill="#008080"/>
<path d="M355.5 216.4l1.8 3-1 .4zM357.1 215.7l-17.5 7M328.5 232.9l13 32.7M373.8 257.6l-17.5 6.9" fill="none" stroke="#008080" stroke-width=".42"/>
<path d="M355.5 216.4l1.8 3-1 .4z" fill="#008080"/>
<path d="M370.3 255.2l1.1-.4 .7 3.5z" fill="none" stroke="#008080" stroke-width=".42"/>
<path d="M370.3 255.2l1.1-.4 .7 3.5z" fill="#008080"/>
<path d="M355.5 216.4l16.6 41.9M280.7 259.6l7.3 16.3M263.3 275.3l2.1 1.3M278.1 262.3l3.4-1.1-2.9 2.2z" fill="none" stroke="#008080" stroke-width=".42"/>
<path d="M278.1 262.3l3.4-1.1-2.9 2.2z" fill="#008080"/>
<path d="M266.2 273l1 .6-2.4 2.6z" fill="none" stroke="#008080" stroke-width=".42"/>
<path d="M266.2 273l1 .6-2.4 2.6z" fill="#008080"/>
<path d="M346.2 259.6l4.2 2.5M281.5 261.2a36.1 36.1 0 0 0-16.7 15M296.7 288.2l4.2 2.5M298.2 289.1l2.7-2.2 .6 .9z" fill="none" stroke="#008080" stroke-width=".42"/>
<path d="M298.2 289.1l2.7-2.2 .6 .9z" fill="#008080"/>
<path d="M344.4 261.7l3.3-1.2-2.7 2.3z" fill="none" stroke="#008080" stroke-width=".42"/>
<path d="M344.4 261.7l3.3-1.2-2.7 2.3z" fill="#008080"/>
<path d="M136.6 276.9l8.6 5M347.7 260.5l-49.5 28.6M105.8 294.6l8.7 5M140.4 282.3l3.3-1.3-2.7 2.3z" fill="none" stroke="#008080" stroke-width=".42"/>
<path d="M140.4 282.3l3.3-1.3-2.7 2.3z" fill="#008080"/>
<path d="M113 298.7l2.7-2.2 .6 1z" fill="none" stroke="#008080" stroke-width=".42"/>
<path d="M113 298.7l2.7-2.2 .6 1z" fill="#008080"/>
<path d="M136.6 276.9l8.7 5.1M156.3 265.4l8.8 5.1M160.3 270.9l3.3-1.2-2.7 2.2zM143.7 281l-30.7 17.7" fill="none" stroke="#008080" stroke-width=".42"/>
<path d="M160.3 270.9l3.3-1.2-2.7 2.2z" fill="#008080"/>
<path d="M143.8 281.1l2.8-2.3 .5 1z" fill="none" stroke="#008080" stroke-width=".42"/>
<path d="M143.8 281.1l2.8-2.3 .5 1z" fill="#008080"/>
<path d="M303.9 145.4l17.8 13M319.2 155.8l2.5 2.6-3.2-1.6zM163.6 269.7l-19.8 11.4" fill="none" stroke="#008080" stroke-width=".42"/>
<path d="M319.2 155.8l2.5 2.6-3.2-1.6z" fill="#008080"/>
<path d="M316.1 154.3l3.1 1.5-.6 1z" fill="none" stroke="#008080" stroke-width=".42"/>
<path d="M316.1 154.3l3.1 1.5-.6 1z" fill="#008080"/>
<path d="M395.9 275.7l-10.7 6.2M393.8 305.7h1.2l-.6 3.5zM395.9 308.4l-10.7 6.1" fill="none" stroke="#008080" stroke-width=".42"/>
<path d="M393.8 305.7h1.2l-.6 3.5z" fill="#008080"/>
<path d="M394.4 276.6l.6 3.4h-1.2z" fill="none" stroke="#008080" stroke-width=".42"/>
<path d="M394.4 276.6l.6 3.4h-1.2z" fill="#008080"/>
<path d="M394.4 276.6v32.6M444 269.8l20.9 12.1M445.6 270.7l.5 3.5h-1.1zM444 298.4l20.9 12" fill="none" stroke="#008080" stroke-width=".42"/>
<path d="M445.6 270.7l.5 3.5h-1.1z" fill="#008080"/>
<path d="M445 295.8h1.1l-.5 3.5z" fill="none" stroke="#008080" stroke-width=".42"/>
<path d="M445 295.8h1.1l-.5 3.5z" fill="#008080"/>
<path d="M445.6 270.7v28.6M422.5 286l-7.8 4.4M455.9 311.8l2.8 2.2-3.4-1.2zM464.9 310.4l-7.7 4.5" fill="none" stroke="#008080" stroke-width=".42"/>
<path d="M455.9 311.8l2.8 2.2-3.4-1.2z" fill="#008080"/>
<path d="M416.2 289.6l3.4 1.2-.6 1z" fill="none" stroke="#008080" stroke-width=".42"/>
<path d="M416.2 289.6l3.4 1.2-.6 1z" fill="#008080"/>
<path d="M416.2 289.6l42.5 24.4" fill="none" stroke="#008080" stroke-width=".42"/>
<g fill="none" stroke="#e6e6e6" stroke-width=".42">
<path d="M29.6 381.8a6.5 6.5 0 0 1 8.5 .8l.6 2.2-2.8 .1a2.7 2.7 0 0 0-2.1-2 2.7 2.7 0 0 0-2.7 1.1 1.87 1.87 0 0 0 2.2 1.8l1.4 .4a4.4 4.4 0 0 1 4 6.2 6.4 6.4 0 0 1-9.1 1.3l-1.2-1.8-.5-1.7 2.7-.3a2.94 2.94 0 0 0 2.6 2.6 2.94 2.94 0 0 0 3.1-1.9 2.67 2.67 0 0 0-2.9-1.8 4.9 4.9 0 0 1-5-4.3l.4-1.6zM43.1 382.1a6.9 6.9 0 0 1 8.2-.5 6.9 6.9 0 0 1 2.8 7.7 6.7 6.7 0 0 1-8 5.5 6.7 6.7 0 0 1-5.1-8.3 6.4 6.4 0 0 1 2.1-4.4zM44.8 384.2a3.9 3.9 0 0 1 4.6-.8 3.9 3.9 0 0 1 2 4.3 3.8 3.8 0 0 1-1.9 4.3 3.8 3.8 0 0 1-4.6-.7 6.6 6.6 0 0 1-.1-7.1zM56.5 381h2.8v11.3h6.9v2.3h-9.7zM68.1 380.9h2.8v13.7h-2.8zM73.5 380.9h5a5.9 5.9 0 0 1 6.5 7 5.9 5.9 0 0 1-6.3 6.7h-5.2zM76.3 383.2h1.8a3.4 3.4 0 0 1 4 3.9v1.2a3.2 3.2 0 0 1-3.8 4h-2zM92.7 380.9h10.2v2.3h-7.4v3h6.9v2.4h-6.9v3.7h7.7v2.3h-10.5zM105.5 380.9h5.1a5.9 5.9 0 0 1 6.4 7 5.9 5.9 0 0 1-6.3 6.7h-5.2zM108.3 383.2h1.9a3.4 3.4 0 0 1 4 3.9v1.2a3.2 3.2 0 0 1-3.8 4h-2.1zM120.9 382.4a7.3 7.3 0 0 1 9.7 .1l1 2.2-2.7 .5a3.7 3.7 0 0 0-4.6-2 3.7 3.7 0 0 0-2.5 4.4 4.2 4.2 0 0 0 2.2 4.5 4.2 4.2 0 0 0 5-.8v-1.7h-3.2v-2.3h6v5.4a8.1 8.1 0 0 1-11.8-.8 8.3 8.3 0 0 1 .9-9.5zM134.4 380.9h10.2v2.3h-7.4v3h6.9v2.4h-6.9v3.7h7.6v2.3h-10.4z"/>
<path d="M156.4 380.9h3l5.5 13.7h-3l-1.2-3.1h-5.5l-1.1 3.1h-3zM157.9 384.1l1.9 5.1h-3.7zM167.7 382.5a6 6 0 0 1 10.2 2.1l-2.8 .7a3.2 3.2 0 0 0-3.9-2.2 3.2 3.2 0 0 0-2.4 3.8 4.6 4.6 0 0 0 2.5 5.5 3.2 3.2 0 0 0 4-2.8l2.6 .8a6.1 6.1 0 0 1-7.2 4.3 6.1 6.1 0 0 1-4.8-6.8 7.7 7.7 0 0 1 1.8-5.4zM184.1 380.9h3.1l5.5 13.7h-3l-1.2-3.1h-5.5l-1.1 3.1h-3zM185.7 384.1l1.9 5.1h-3.8zM194.2 380.9h5a5.9 5.9 0 0 1 6.5 7 5.9 5.9 0 0 1-6.3 6.7h-5.2zM197 383.2h1.8a3.4 3.4 0 0 1 4 3.9v1.2a3.2 3.2 0 0 1-3.8 4h-2zM208.1 380.9h10.2v2.3h-7.4v3h6.9v2.4h-6.9v3.7h7.6v2.3h-10.4zM220.8 380.9h4.2l2.5 9.3 2.4-9.3h4.2v13.7h-2.5l-.1-10.8-2.7 10.8h-2.7l-2.7-10.8v10.8h-2.6zM236.8 380.9h2.8v13.7h-2.8zM243.5 382.5a6 6 0 0 1 10.2 2.1l-2.8 .7a3.2 3.2 0 0 0-3.8-2.2 3.2 3.2 0 0 0-2.4 3.8 4.6 4.6 0 0 0 2.4 5.5 3.2 3.2 0 0 0 4-2.8l2.6 .8a6.1 6.1 0 0 1-7.2 4.3 6.1 6.1 0 0 1-4.7-6.8 7.7 7.7 0 0 1 1.7-5.4zM262.7 382.5a6 6 0 0 1 10.2 2.1l-2.7 .7a3.2 3.2 0 0 0-3.9-2.2 3.2 3.2 0 0 0-2.4 3.8 4.6 4.6 0 0 0 2.4 5.5 3.2 3.2 0 0 0 4-2.8l2.7 .8a6.1 6.1 0 0 1-7.2 4.3 6.1 6.1 0 0 1-4.8-6.8 7.7 7.7 0 0 1 1.7-5.4z"/>
<path d="M277 382.1a6.9 6.9 0 0 1 8.2-.5 6.9 6.9 0 0 1 2.8 7.7 6.7 6.7 0 0 1-8.1 5.5 6.7 6.7 0 0 1-5.1-8.3 6.4 6.4 0 0 1 2.2-4.4zM278.7 384.2a3.9 3.9 0 0 1 4.6-.8 3.9 3.9 0 0 1 1.9 4.3 3.8 3.8 0 0 1-1.8 4.3 3.8 3.8 0 0 1-4.7-.7 6.6 6.6 0 0 1 0-7.1zM290.3 380.9h5.2a4.4 4.4 0 0 1 5.4 4.3 4.4 4.4 0 0 1-5.4 4.2h-2.4v5.2h-2.8zM293.1 383.2h1.8a2.1 2.1 0 0 1 2.6 .6 2.1 2.1 0 0 1 0 2.6 3.4 3.4 0 0 1-2.9 .7h-1.5zM301.6 380.9h3.3l3.2 5.4 3.2-5.4h3.2l-5 7.9v5.8h-2.8v-5.8z"/>
</g>
<text font-size="10.1" x="529" y="370.2">Solid Edge</text>
<g font-size="5.6" fill="#008080">
<text x="300.5" y="188" transform="rotate(30 300.5 188)">190</text>
<text x="329.9" y="205.1" transform="rotate(30 329.9 205.1)">230</text>
<text x="362.7" y="232.3" transform="rotate(68 362.7 232.3)">225,</text>
<text x="365.3" y="238.7" transform="rotate(68 365.3 238.7)">31</text>
<text x="334" y="244.2" transform="rotate(68 334 244.2)">176,</text>
<text x="217.5" y="251.6" transform="rotate(-90 217.5 251.6)">290</text>
<text x="336.3" y="250.2" transform="rotate(68 336.3 250.2)">33</text>
<text x="240.2" y="256.2" transform="rotate(-90 240.2 256.2)">175</text>
<text x="269.4" y="268.6" transform="rotate(-42 269.4 268.6)">36°</text>
<text x="378.1" y="265.6" transform="rotate(30 378.1 265.6)">210</text>
<text x="319.9" y="275.5" transform="rotate(-30 319.9 275.5)">350</text>
<text x="150.9" y="276" transform="rotate(-30 150.9 276)">140</text>
<text x="217.5" y="283.5" transform="rotate(-90 217.5 283.5)">110</text>
<text x="444.7" y="287.8" transform="rotate(-90 444.7 287.8)">175</text>
<text x="123.7" y="291.5" transform="rotate(-30 123.7 291.5)">217,</text>
<text x="129.3" y="288.3" transform="rotate(-30 129.3 288.3)">13</text>
<text x="393.5" y="296" transform="rotate(-90 393.5 296)">200</text>
<text x="435.3" y="299.6" transform="rotate(30 435.3 299.6)">300</text>
<text x="219.5" y="306.7" transform="rotate(30 219.5 306.7)">260</text>
<text x="253.9" y="327" transform="rotate(30 253.9 327)">230</text>
<text x="360.8" y="336.3" transform="rotate(-30 360.8 336.3)">400</text>
<text x="288.5" y="346.9" transform="rotate(30 288.5 346.9)">260</text>
</g>
<text font-size="5.4" fill="#008080" x="305.4" y="145.4" transform="rotate(36 305.4 145.4)">O 40</text>
<g font-size="4.9">
<text x="507.9" y="14.7">REVISION HISTORY</text>
<text x="459.3" y="21">REV</text>
<text x="492.7" y="21">DESCRIPTION</text>
<text x="544" y="21">DATE</text>
<text x="564.3" y="21">APPROVED</text>
<text x="469.1" y="363.6">NAME</text>
<text x="490.1" y="363.6">DATE</text>
<text x="442.7" y="369.3">DRAWN</text>
<text x="442.7" y="375">CHECKED</text>
<text x="442.7" y="380.7">ENG APPR</text>
<text x="442.7" y="386.4">MGR APPR</text>
<text x="451.9" y="392.9">UNLESS OTHERWISE SPECIFIED</text>
<text x="449.9" y="397.9">DIMENSIONS ARE IN MILLIMETERS</text>
<text x="455.7" y="407.8">2 PL ±X.XX 3 PL ±X.XXX</text>
<text x="463.5" y="402.9">ANGLES ±X.X°</text>
<text x="506.2" y="408.3">SCALE:</text>
<text x="528.4" y="408.3">WEIGHT:</text>
</g>
<g font-size="4.9" fill="#008080">
<text x="464.9" y="369.3">TomAd</text>
<text x="483.9" y="369.3">03/13/26</text>
<text x="506.2" y="402">FILE NAME: auto2 Final.dft</text>
<text x="553.8" y="408.4">SHEET 1 OF 1</text>
</g>
<text font-size="4.8" x="507.7" y="395.3">A2</text>
<g font-size="4.1">
<text x="505.9" y="378.3">TITLE</text>
<text x="506.9" y="391.1">SIZE</text>
<text x="515.4" y="391.1">DWG NO</text>
<text x="577" y="391.1">REV</text>
</g>
</svg>
